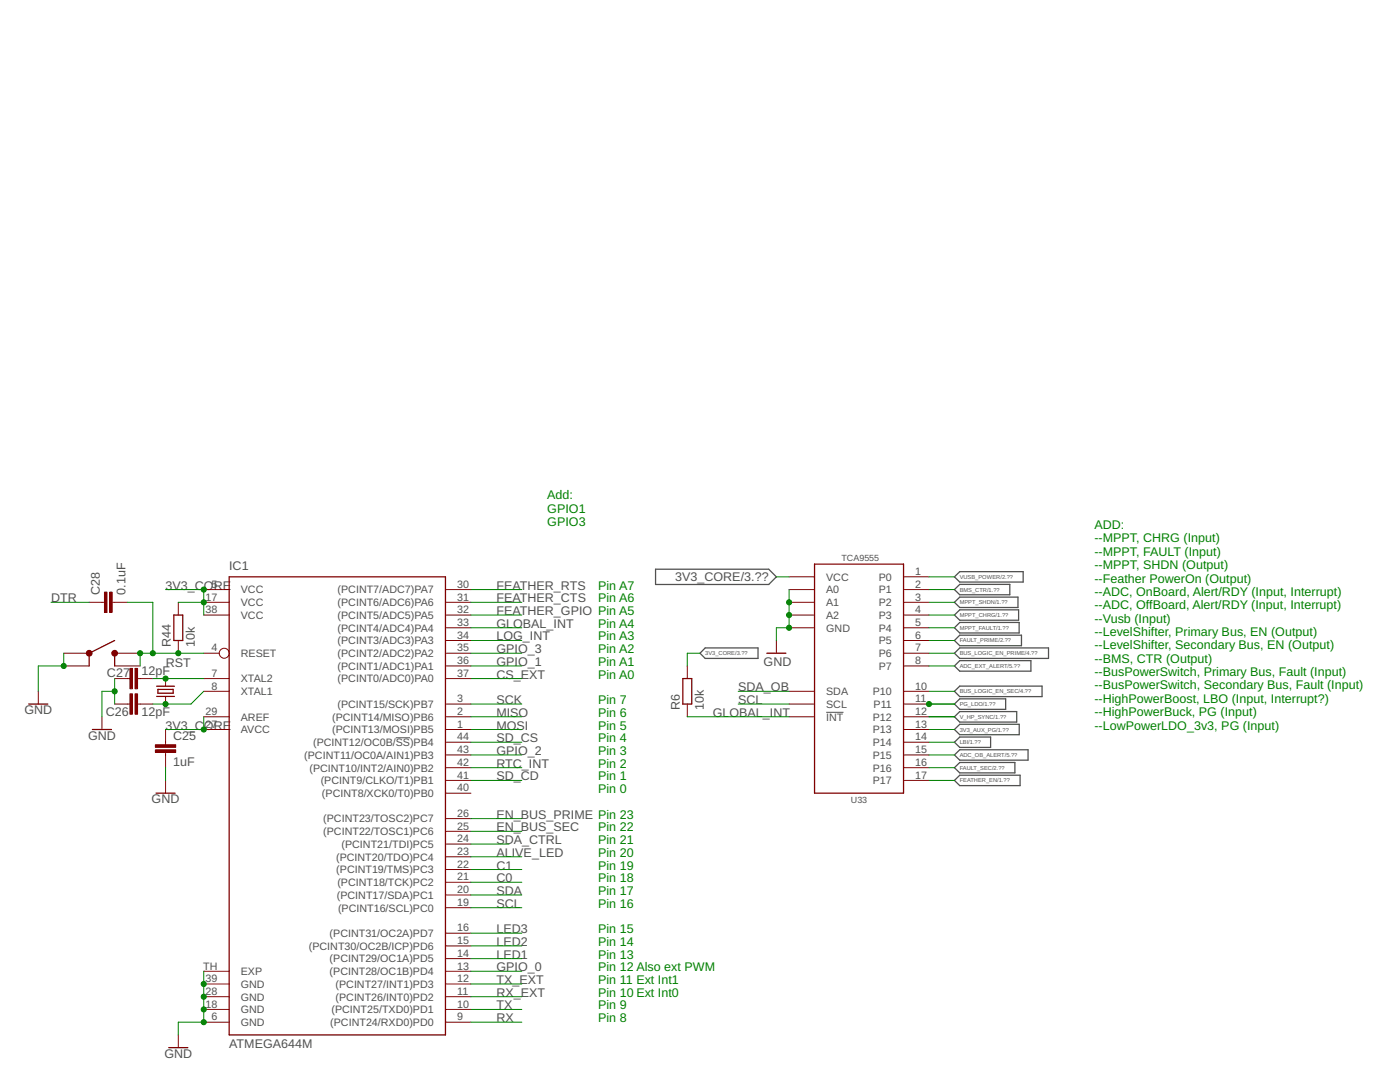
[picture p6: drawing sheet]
<svg xmlns="http://www.w3.org/2000/svg" width="279mm" height="216mm" viewBox="0 0 279 216" stroke-linecap="round" stroke-linejoin="round" font-family="sans-serif">
<path d="M79 147.2h2.8M164.9 142.1h3.4" fill="none" stroke="#505050" stroke-width=".2"/>
<g fill="none" stroke="#505050" stroke-width=".25">
<path d="M130.8 113.6h22.6l1.5 1.5-1.5 1.5h-22.6zM190.5 115.1l1-1h12.7v2h-12.7zM190.5 117.6l1-1h10v2.1h-10zM140.7 129.3h10.6v2.1h-10.6l-1-1.1zM190.5 120.2l1-1.1h11.7v2.1h-11.7zM190.5 122.7l1-1h11.8v2.1h-11.8zM190.5 137.9l1-1h16.5v2.1h-16.5zM191.5 129.3h17.8v2.1h-17.8l-1-1.1zM191.5 124.2h11.9v2.1h-11.9l-1-1zM191.5 126.7h12.4v2.1h-12.4l-1-1zM191.5 131.8h14.2v2.1h-14.2l-1-1zM190.5 145.6l1-1.1h11.9v2.1h-11.9z"/>
<path d="M190.5 140.5l1-1.1h9.2v2.1h-9.2zM190.5 148.1l1-1h6.2v2h-6.2zM190.5 150.6l1-1h13.7v2.1h-13.7zM190.5 155.7l1-1h12.1v2.1h-12.1zM190.5 153.2l1-1.1h11v2.1h-11zM190.5 143l1-1h11.4v2.1h-11.4z"/>
</g>
<g fill="none" stroke="#800000" stroke-width=".25">
<path d="M45.7 115.1h43.2v91.4h-43.2zM162.6 112.6h17.7v45.7h-17.7zM22.9 127.8l-5.1 2.5v2.6M22.9 130.3v2.6M31.3 136.9h3.5M31.3 139h3.5M31.5 137.6h3.1v.7h-3.1zM34.7 122.7h1.8v5.1h-1.8zM136.3 135.4h1.7v5.1h-1.7zM153 130.3h3.8M5.7 140.5h3.8M18.4 145.6h3.8"/>
<path d="M31.1 158.3h3.8M33.7 209h3.8"/>
</g>
<g fill="none" stroke="#800000" stroke-width=".2">
<path d="M40.7 117.6h5M88.9 117.6h5.1M157.5 117.6h5.1M157.5 115.1h5.1M180.3 117.6h5.1M180.3 115.1h5.1M7.6 137.9v2.6M12.7 130.3h5.1M12.7 132.9h5.1M17.8 120.2h3M22.4 120.2h3M22.9 130.3h5.1"/>
<path d="M22.9 132.9h5.1M22.9 135.4h3M27.5 135.4h3M33 135.4v1.5M33 139v1.5M35.6 120.2v2.5M35.6 127.8v2.5M40.7 120.2h5M40.7 122.7h5M40.7 130.3h3.1M40.7 135.4h5M40.7 137.9h5"/>
<path d="M88.9 120.2h5.1M88.9 122.7h5.1M88.9 125.3h5.1M88.9 127.8h5.1M88.9 130.3h5.1M88.9 132.9h5.1M88.9 135.4h5.1M137.2 132.9v2.5M154.9 127.8v2.5M157.5 120.2h5.1M157.5 122.7h5.1M157.5 125.3h5.1"/>
<path d="M157.5 137.9h5.1M180.3 120.2h5.1M180.3 122.7h5.1M180.3 125.3h5.1M180.3 127.8h5.1M180.3 130.3h5.1M180.3 132.9h5.1M180.3 137.9h5.1M20.3 143v2.6M22.9 140.5h3M27.5 140.5h3M33 145.6v3"/>
<path d="M33 150.1v3.1M33 155.7v2.6M40.7 143h5M40.7 145.6h5M88.9 140.5h5.1M88.9 143h5.1M88.9 145.6h5.1M88.9 148.1h5.1M88.9 150.6h5.1M88.9 153.2h5.1M88.9 155.7h5.1M88.9 158.3h5.1"/>
<path d="M137.2 140.5v2.5M157.5 140.5h5.1M157.5 143h5.1M180.3 140.5h5.1M180.3 143h5.1M180.3 145.6h5.1M180.3 148.1h5.1M180.3 150.6h5.1M180.3 153.2h5.1M180.3 155.7h5.1M88.9 163.3h5.1M88.9 165.9h5.1"/>
<path d="M88.9 168.4h5.1M88.9 171h5.1M88.9 173.5h5.1M88.9 176h5.1M88.9 178.6h5.1M40.7 193.8h5M40.7 196.3h5M40.7 198.9h5M88.9 186.2h5.1M88.9 188.7h5.1M88.9 191.3h5.1M88.9 193.8h5.1"/>
<path d="M88.9 196.3h5.1M88.9 198.9h5.1M88.9 181.1h5.1M35.6 206.5v2.5M40.7 201.4h5M40.7 204h5M88.9 201.4h5.1M88.9 204h5.1"/>
<circle cx="44.7" cy="130.3" r=".99"/>
</g>
<g fill="#800000" stroke="#800000" stroke-width=".2">
<path d="M31 149.6h4.1v.5h-4.1z"/>
<path d="M31 148.6h4.1v.5h-4.1z"/>
<path d="M26.9 138.5h.6v4h-.6z"/>
<path d="M25.9 138.5h.5v4h-.5z"/>
<path d="M26.9 133.4h.6v4h-.6z"/>
<path d="M25.9 133.4h.5v4h-.5z"/>
<path d="M21.9 118.2h.5v4h-.5z"/>
<path d="M20.8 118.2h.6v4h-.6z"/>
</g>
<g fill="#800000" stroke="#800000" stroke-width=".2">
<circle cx="17.8" cy="130.3" r=".57"/>
<circle cx="22.9" cy="130.3" r=".57"/>
</g>
<g fill="none" stroke="#008000" stroke-width=".2">
<path d="M33 117.6h7.7v5.1M94 117.6h10.1M154.9 115.1h2.6M157.5 117.6v7.7h-2.6v2.5M185.4 117.6h5.1M185.4 115.1h5.1M10.2 120.2h7.6M12.7 130.3v2.6h-5.1v5M22.9 135.4v5.1M22.9 137.9h-2.6v5.1M25.4 120.2h5.1v10.1M30.5 135.4h10.2"/>
<path d="M35.6 120.2h5.1M40.7 137.9l-2.6 2.6h-7.6M40.7 130.3h-12.7v2.6M94 132.9h10.1M94 125.3h10.1M94 130.3h10.1M94 120.2h10.1M94 135.4h10.1M94 122.7h10.1M94 127.8h10.1M139.7 130.3h-2.5v2.6M147.3 137.9h10.2"/>
<path d="M185.4 132.9h5.1M185.4 137.9h5.1M185.4 125.3h5.1M185.4 130.3h5.1M185.4 120.2h5.1M185.4 122.7h5.1M185.4 127.8h5.1M33 153.2v2.5M40.7 143v2.6h-7.7M94 140.5h10.1M94 145.6h10.1M94 143h10.1"/>
<path d="M94 148.1h10.1M94 155.7h10.1M94 150.6h10.1M94 153.2h10.1M137.2 143h20.3M147.3 140.5h10.2M185.4 140.5h5.1M185.4 145.6h5.1M185.4 143h5.1M185.4 148.1h5.1M185.4 155.7h5.1M185.4 150.6h5.1"/>
<path d="M185.4 153.2h5.1M94 178.6h10.1M94 171h10.1M94 176h10.1M94 173.5h10.1M94 168.4h7.6M94 163.3h10.1M94 165.9h10.1M40.7 193.8v10.2h-5.1v2.5M94 181.1h10.1M94 186.2h10.1M94 191.3h10.1"/>
<path d="M94 188.7h10.1M94 198.9h10.1M94 196.3h10.1M94 193.8h10.1M94 204h10.1M94 201.4h10.1"/>
</g>
<g fill="#008000" stroke="#008000" stroke-width=".2">
<circle cx="40.7" cy="198.9" r=".51"/>
<circle cx="40.7" cy="201.4" r=".51"/>
<circle cx="40.7" cy="196.3" r=".51"/>
<circle cx="40.7" cy="204" r=".51"/>
<circle cx="12.7" cy="132.9" r=".51"/>
<circle cx="22.9" cy="137.9" r=".51"/>
<circle cx="157.5" cy="125.3" r=".51"/>
<circle cx="157.5" cy="122.7" r=".51"/>
<circle cx="157.5" cy="120.2" r=".51"/>
<circle cx="28" cy="130.3" r=".51"/>
<circle cx="35.6" cy="130.3" r=".51"/>
<circle cx="30.5" cy="130.3" r=".51"/>
<circle cx="33" cy="135.4" r=".51"/>
<circle cx="33" cy="140.5" r=".51"/>
<circle cx="40.7" cy="120.2" r=".51"/>
<circle cx="40.7" cy="117.6" r=".51"/>
<circle cx="40.7" cy="145.6" r=".51"/>
<circle cx="185.4" cy="140.5" r=".51"/>
</g>
<g font-size="2.5" fill="#008000">
<text x="109.2" y="99.6">Add:</text>
<text x="109.2" y="102.3">GPIO1</text>
<text x="109.2" y="104.9">GPIO3</text>
<text x="218.4" y="105.6">ADD:</text>
<text x="218.4" y="108.2">--MPPT, CHRG (Input)</text>
<text x="218.4" y="110.9">--MPPT, FAULT (Input)</text>
<text x="218.4" y="113.6">--MPPT, SHDN (Output)</text>
<text x="119.4" y="117.6">Pin A7</text>
<text x="218.4" y="116.2">--Feather PowerOn (Output)</text>
<text x="218.4" y="118.9">--ADC, OnBoard, Alert/RDY (Input, Interrupt)</text>
<text x="119.4" y="120.2">Pin A6</text>
<text x="119.4" y="125.3">Pin A4</text>
<text x="218.4" y="121.6">--ADC, OffBoard, Alert/RDY (Input, Interrupt)</text>
<text x="218.4" y="124.2">--Vusb (Input)</text>
<text x="119.4" y="127.8">Pin A3</text>
<text x="119.4" y="130.3">Pin A2</text>
<text x="218.4" y="126.9">--LevelShifter, Primary Bus, EN (Output)</text>
<text x="218.4" y="129.6">--LevelShifter, Secondary Bus, EN (Output)</text>
<text x="119.4" y="135.4">Pin A0</text>
<text x="119.4" y="132.9">Pin A1</text>
<text x="218.4" y="132.2">--BMS, CTR (Output)</text>
<text x="218.4" y="134.9">--BusPowerSwitch, Primary Bus, Fault (Input)</text>
<text x="218.4" y="137.6">--BusPowerSwitch, Secondary Bus, Fault (Input)</text>
<text x="119.4" y="143">Pin 6</text>
<text x="119.4" y="140.5">Pin 7</text>
<text x="218.4" y="140.2">--HighPowerBoost, LBO (Input, Interrupt?)</text>
<text x="218.4" y="142.9">--HighPowerBuck, PG (Input)</text>
<text x="119.4" y="148.1">Pin 4</text>
<text x="119.4" y="145.6">Pin 5</text>
<text x="218.4" y="145.6">--LowPowerLDO_3v3, PG (Input)</text>
<text x="119.4" y="150.6">Pin 3</text>
<text x="119.4" y="153.2">Pin 2</text>
<text x="119.4" y="155.7">Pin 1</text>
<text x="119.4" y="158.3">Pin 0</text>
<text x="119.4" y="165.9">Pin 22</text>
<text x="119.4" y="173.5">Pin 19</text>
<text x="119.4" y="171">Pin 20</text>
<text x="119.4" y="168.4">Pin 21</text>
<text x="119.4" y="178.6">Pin 17</text>
<text x="119.4" y="176">Pin 18</text>
<text x="119.4" y="181.1">Pin 16</text>
<text x="119.4" y="186.2">Pin 15</text>
<text x="119.4" y="188.7">Pin 14</text>
<text x="119.4" y="191.3">Pin 13</text>
<text x="119.4" y="193.8">Pin 12 Also ext PWM</text>
<text x="119.4" y="196.4">Pin 11 Ext Int1</text>
<text x="119.4" y="198.9">Pin 10 Ext Int0</text>
<text x="119.4" y="201.4">Pin 9</text>
<text x="119.4" y="204">Pin 8</text>
</g>
<g font-size="2.5" fill="#505050">
<text x="45.7" y="113.8">IC1</text>
<text x="20" y="118.7" transform="rotate(-90 20 118.7)">C28</text>
<text x="25" y="118.7" transform="rotate(-90 25 118.7)">0.1uF</text>
<text x="33" y="117.6">3V3_CORE</text>
<text x="99.1" y="117.6">FEATHER_RTS</text>
<text x="134.7" y="116">3V3_CORE/3.??</text>
<text x="10.2" y="120.2">DTR</text>
<text x="99.1" y="120.2">FEATHER_CTS</text>
<text x="99.1" y="122.7">FEATHER_GPIO Pin A5</text>
<text x="99.1" y="125.3">GLOBAL_INT</text>
<text x="34.1" y="129.1" transform="rotate(-90 34.1 129.1)">R44</text>
<text x="38.9" y="129.1" transform="rotate(-90 38.9 129.1)">10k</text>
<text x="99.1" y="127.8">LOG_INT</text>
<text x="99.1" y="130.3">GPIO_3</text>
<text x="21.4" y="135">C27</text>
<text x="28.2" y="134.8">12pF</text>
<text x="33.1" y="133.1">RST</text>
<text x="99.1" y="132.9">GPIO_1</text>
<text x="99.1" y="135.4">CS_EXT</text>
<text x="147.3" y="138">SDA_OB</text>
<text x="152.4" y="132.9">GND</text>
<text x="4.9" y="142.5">GND</text>
<text x="21.1" y="142.9">C26</text>
<text x="28.2" y="142.9">12pF</text>
<text x="99.1" y="140.5">SCK</text>
<text x="99.1" y="143">MISO</text>
<text x="135.7" y="141.8" transform="rotate(-90 135.7 141.8)">R6</text>
<text x="140.5" y="141.8" transform="rotate(-90 140.5 141.8)">10k</text>
<text x="142.2" y="143">GLOBAL_INT</text>
<text x="147.3" y="140.5">SCL</text>
<text x="17.6" y="147.6">GND</text>
<text x="33" y="145.6">3V3_CORE</text>
<text x="34.6" y="147.7">C25</text>
<text x="99.1" y="145.6">MOSI</text>
<text x="99.1" y="148.1">SD_CS</text>
<text x="34.6" y="152.8">1uF</text>
<text x="99.1" y="155.7">SD_CD</text>
<text x="99.1" y="150.6">GPIO_2</text>
<text x="99.1" y="153.2">RTC_INT</text>
<text x="30.3" y="160.3">GND</text>
<text x="99.1" y="163.3">EN_BUS_PRIME Pin 23</text>
<text x="99.1" y="165.9">EN_BUS_SEC</text>
<text x="99.1" y="171">ALIVE_LED</text>
<text x="99.1" y="173.5">C1</text>
<text x="99.1" y="168.4">SDA_CTRL</text>
<text x="99.1" y="178.6">SDA</text>
<text x="99.1" y="176">C0</text>
<text x="99.1" y="181.1">SCL</text>
<text x="99.1" y="186.2">LED3</text>
<text x="99.1" y="191.3">LED1</text>
<text x="99.1" y="188.7">LED2</text>
<text x="99.1" y="196.4">TX_EXT</text>
<text x="99.1" y="193.8">GPIO_0</text>
<text x="99.1" y="204">RX</text>
<text x="99.1" y="201.4">TX</text>
<text x="99.1" y="198.9">RX_EXT</text>
<text x="45.7" y="209">ATMEGA644M</text>
<text x="32.8" y="211.1">GND</text>
</g>
<g font-size="2.1" fill="#505050">
<text x="41" y="119.8">17</text>
<text x="42.2" y="117.3">5</text>
<text x="48.1" y="118.4">VCC</text>
<text x="67.4" y="118.4">(PCINT7/ADC7)PA7</text>
<text x="91.2" y="119.8">31</text>
<text x="91.2" y="117.3">30</text>
<text x="164.9" y="118.4">A0</text>
<text x="164.9" y="115.9">VCC</text>
<text x="175.4" y="118.4">P1</text>
<text x="175.4" y="115.9">P0</text>
<text x="182.7" y="119.8">3</text>
<text x="182.7" y="117.3">2</text>
<text x="182.7" y="114.7">1</text>
<text x="41" y="122.4">38</text>
<text x="48.1" y="120.9">VCC</text>
<text x="48.1" y="123.5">VCC</text>
<text x="67.4" y="120.9">(PCINT6/ADC6)PA6</text>
<text x="67.4" y="123.5">(PCINT5/ADC5)PA5</text>
<text x="91.2" y="122.4">32</text>
<text x="91.2" y="124.9">33</text>
<text x="164.9" y="120.9">A1</text>
<text x="164.9" y="123.5">A2</text>
<text x="175.4" y="123.5">P3</text>
<text x="175.4" y="120.9">P2</text>
<text x="182.7" y="124.9">5</text>
<text x="182.7" y="122.4">4</text>
<text x="42.2" y="130">4</text>
<text x="48.1" y="131.1">RESET</text>
<text x="67.4" y="126">(PCINT4/ADC4)PA4</text>
<text x="67.4" y="128.6">(PCINT3/ADC3)PA3</text>
<text x="67.4" y="131.1">(PCINT2/ADC2)PA2</text>
<text x="91.2" y="127.4">34</text>
<text x="91.2" y="130">35</text>
<text x="164.9" y="126">GND</text>
<text x="175.4" y="131.1">P6</text>
<text x="175.4" y="128.6">P5</text>
<text x="175.4" y="126">P4</text>
<text x="182.7" y="130">7</text>
<text x="182.7" y="127.4">6</text>
<text x="42.2" y="137.6">8</text>
<text x="42.2" y="135.1">7</text>
<text x="48.1" y="136.2">XTAL2</text>
<text x="67.4" y="133.6">(PCINT1/ADC1)PA1</text>
<text x="67.4" y="136.2">(PCINT0/ADC0)PA0</text>
<text x="91.2" y="132.5">36</text>
<text x="91.2" y="135.1">37</text>
<text x="175.4" y="133.6">P7</text>
<text x="182.7" y="137.6">10</text>
<text x="182.7" y="132.5">8</text>
<text x="41" y="142.7">29</text>
<text x="48.1" y="143.8">AREF</text>
<text x="48.1" y="138.7">XTAL1</text>
<text x="66.3" y="143.8">(PCINT14/MISO)PB6</text>
<text x="67.3" y="141.3">(PCINT15/SCK)PB7</text>
<text x="91.2" y="140.1">3</text>
<text x="91.2" y="142.7">2</text>
<text x="164.9" y="138.7">SDA</text>
<text x="164.9" y="141.3">SCL</text>
<text x="164.9" y="143.8">INT</text>
<text x="174.2" y="143.8">P12</text>
<text x="174.2" y="138.7">P10</text>
<text x="174.4" y="141.3">P11</text>
<text x="182.7" y="142.7">12</text>
<text x="182.7" y="140.1">11</text>
<text x="41" y="145.2">27</text>
<text x="48.1" y="146.3">AVCC</text>
<text x="62.5" y="148.9">(PCINT12/OC0B/SS)PB4</text>
<text x="66.3" y="146.3">(PCINT13/MOSI)PB5</text>
<text x="91.2" y="145.2">1</text>
<text x="91.2" y="147.8">44</text>
<text x="174.2" y="148.9">P14</text>
<text x="174.2" y="146.3">P13</text>
<text x="182.7" y="147.8">14</text>
<text x="182.7" y="145.2">13</text>
<text x="60.7" y="151.4">(PCINT11/OC0A/AIN1)PB3</text>
<text x="61.8" y="153.9">(PCINT10/INT2/AIN0)PB2</text>
<text x="91.2" y="150.3">43</text>
<text x="91.2" y="152.8">42</text>
<text x="91.2" y="155.4">41</text>
<text x="174.2" y="153.9">P16</text>
<text x="174.2" y="151.4">P15</text>
<text x="182.7" y="155.4">17</text>
<text x="182.7" y="152.8">16</text>
<text x="182.7" y="150.3">15</text>
<text x="64" y="156.5">(PCINT9/CLKO/T1)PB1</text>
<text x="64.3" y="159">(PCINT8/XCK0/T0)PB0</text>
<text x="91.2" y="157.9">40</text>
<text x="174.2" y="156.5">P17</text>
<text x="64.5" y="164.1">(PCINT23/TOSC2)PC7</text>
<text x="64.5" y="166.6">(PCINT22/TOSC1)PC6</text>
<text x="91.2" y="163">26</text>
<text x="91.2" y="165.5">25</text>
<text x="67.1" y="171.7">(PCINT20/TDO)PC4</text>
<text x="68.2" y="169.2">(PCINT21/TDI)PC5</text>
<text x="91.2" y="168.1">24</text>
<text x="91.2" y="170.6">23</text>
<text x="91.2" y="173.1">22</text>
<text x="67.1" y="174.3">(PCINT19/TMS)PC3</text>
<text x="67.2" y="179.3">(PCINT17/SDA)PC1</text>
<text x="67.3" y="176.8">(PCINT18/TCK)PC2</text>
<text x="91.2" y="175.7">21</text>
<text x="91.2" y="178.2">20</text>
<text x="67.5" y="181.9">(PCINT16/SCL)PC0</text>
<text x="91.2" y="185.8">16</text>
<text x="91.2" y="180.8">19</text>
<text x="61.6" y="189.5">(PCINT30/OC2B/ICP)PD6</text>
<text x="65.8" y="187">(PCINT31/OC2A)PD7</text>
<text x="91.2" y="188.4">15</text>
<text x="91.2" y="190.9">14</text>
<text x="40.5" y="193.5">TH</text>
<text x="41" y="196">39</text>
<text x="48.1" y="197.1">GND</text>
<text x="48.1" y="194.6">EXP</text>
<text x="65.8" y="192">(PCINT29/OC1A)PD5</text>
<text x="65.8" y="194.6">(PCINT28/OC1B)PD4</text>
<text x="67" y="197.1">(PCINT27/INT1)PD3</text>
<text x="91.2" y="193.5">13</text>
<text x="91.2" y="196">12</text>
<text x="41" y="201.1">18</text>
<text x="41" y="198.5">28</text>
<text x="42.2" y="203.6">6</text>
<text x="48.1" y="202.2">GND</text>
<text x="48.1" y="199.7">GND</text>
<text x="66.1" y="202.2">(PCINT25/TXD0)PD1</text>
<text x="67" y="199.7">(PCINT26/INT0)PD2</text>
<text x="91.2" y="198.5">11</text>
<text x="91.2" y="201.1">10</text>
<text x="91.2" y="203.6">9</text>
<text x="48.1" y="204.7">GND</text>
<text x="65.9" y="204.7">(PCINT24/RXD0)PD0</text>
</g>
<g font-size="1.8" fill="#505050">
<text x="167.9" y="111.9">TCA9555</text>
<text x="169.8" y="160.2">U33</text>
</g>
<g font-size="1.1" fill="#505050">
<text x="191.5" y="115.5">VUSB_POWER/2.??</text>
<text x="191.5" y="118">BMS_CTR/1.??</text>
<text x="191.5" y="120.6">MPPT_SHDN/1.??</text>
<text x="191.5" y="123.1">MPPT_CHRG/1.??</text>
<text x="191.5" y="125.7">MPPT_FAULT/1.??</text>
<text x="140.7" y="130.7">3V3_CORE/3.??</text>
<text x="191.5" y="128.2">FAULT_PRIME/2.??</text>
<text x="191.5" y="130.7">BUS_LOGIC_EN_PRIME/4.??</text>
<text x="191.5" y="133.3">ADC_EXT_ALERT/5.??</text>
<text x="191.5" y="140.9">PG_LDO/1.??</text>
<text x="191.5" y="138.4">BUS_LOGIC_EN_SEC/4.??</text>
<text x="191.5" y="143.4">V_HP_SYNC/1.??</text>
<text x="191.5" y="146">3V3_AUX_PG/1.??</text>
<text x="191.5" y="148.5">LBI/1.??</text>
<text x="191.5" y="151.1">ADC_OB_ALERT/5.??</text>
<text x="191.5" y="153.6">FAULT_SEC/2.??</text>
<text x="191.5" y="156.1">FEATHER_EN/1.??</text>
</g>
</svg>
